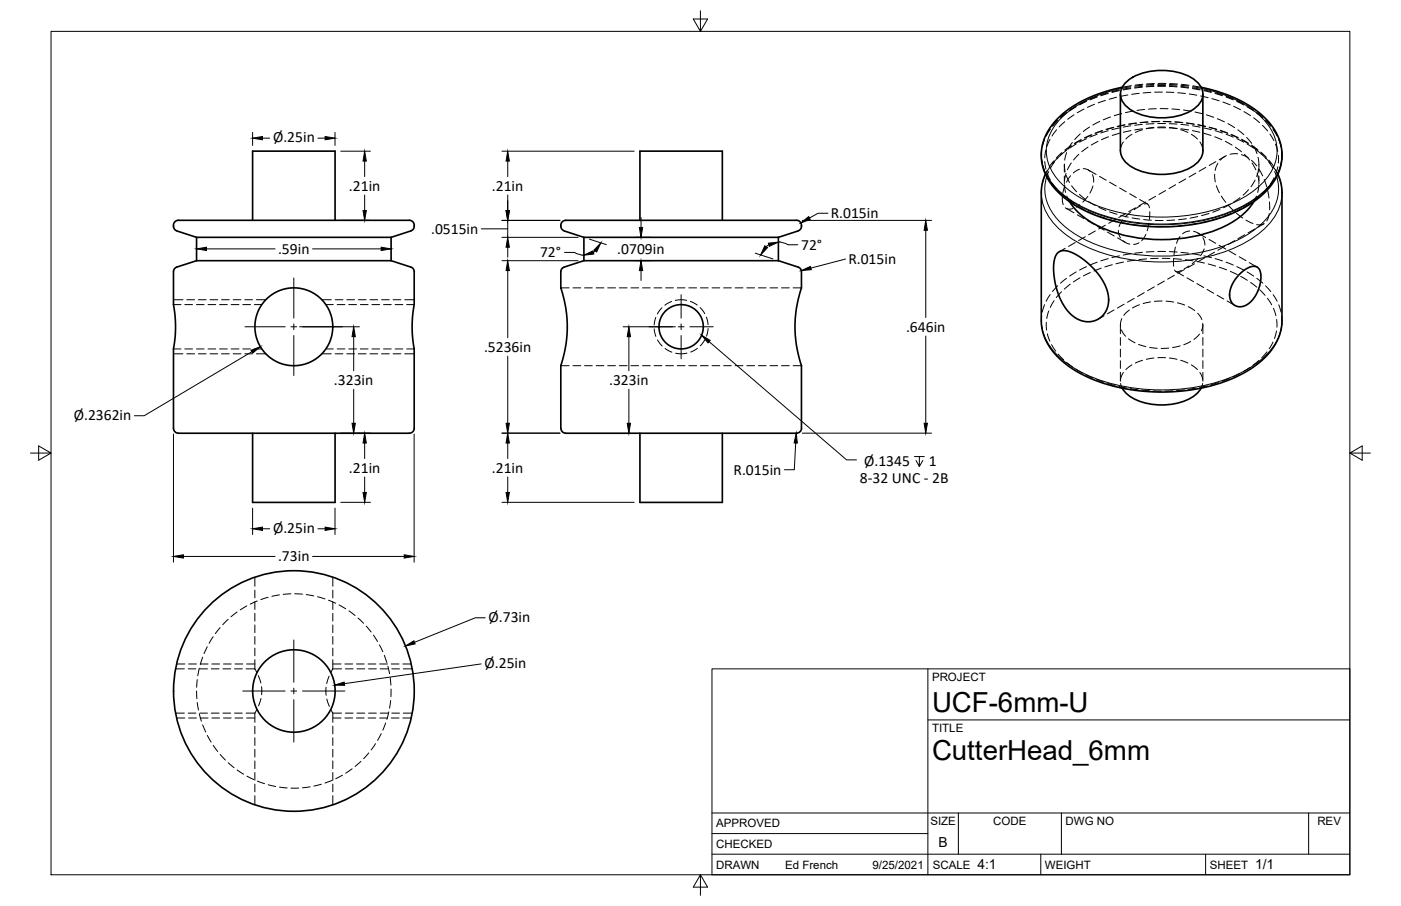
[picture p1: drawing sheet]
<svg xmlns="http://www.w3.org/2000/svg" width="432mm" height="279mm" viewBox="0 0 432 279" stroke-linecap="round" stroke-linejoin="round" font-family="sans-serif">
<!-- layer: Visible -->
<g fill="none" stroke="#000" stroke-width=".51">
<path d="M345.3 29v17.5a7.3 7.3 0 0 0 5.5 6 19.4 19.4 0 0 0 17.7-1.9 5.7 5.7 0 0 0 2.3-4.1M345.9 26.9l-5.8 1.5-5.8 2.4-4.8 2.7-3.6 3.2-2.9 3.7-1.5 3.6-.6 3.3 .1 2.4 .4 1.9 1.4 3.3 2.5 3.5 4.1 3.6 4 2.5 5.5 2.3 5.6 1.7 6.8 1.1 6.7 .4 6.7-.4 6.9-1.1 5.6-1.7 5.4-2.3 4.1-2.5 4-3.6 2.6-3.5 1.3-3.3 .4-1.9 .1-2.4-.5-3.3-1.6-3.6-2.8-3.7-3.7-3.2-4.7-2.7-5.9-2.4-5.7-1.5M347.1 25.3a18.4 18.4 0 0 1 16.4-2.9 9.6 9.6 0 0 1 7.1 5.3 5.7 5.7 0 0 1-3.6 6.5 19.6 19.6 0 0 1-19-.7 5 5 0 0 1-.9-8.2zM370.7 29v17.5M322.2 53.7l-.9 2.6-.4 2.8v40.1l.4 2.8 1.2 3.3 2 3.1 2.7 2.8 3.3 2.5 5 2.7 4.9 1.9 4.9 1.3 5.6 .9 6.2 .4 5.8-.2 6.1-.8 5.4-1.2 5.1-1.8 4.4-2.2 3.6-2.4 3.4-3.2 2.2-3 1.5-3.5 .5-3.4v-40.1l-.3-2.8-1-2.6M53.5 69.5l.2 1 .5 .5 6.4 2.2M53.5 69.5a1.71 1.71 0 0 1 2.2-1.6h69.4a2.42 2.42 0 0 1 2.5 1.1l.1 .5M60.6 73.2h59.9M60.6 73.2v7.2M77.9 67.9v-21.3h25.4v21.3M120.5 73.2v7.2M127.7 69.5l-.2 1-.5 .5-6.5 2.2"/>
<path d="M172.8 69.5l.2 1 .6 .5 6.4 2.2M172.8 69.5a2.12 2.12 0 0 1 2.6-1.6h69a2.38 2.38 0 0 1 2.5 1.1l.1 .5M180 73.2h59.9M180 73.2v7.2M197.2 67.9v-21.3h25.4v21.3M239.9 73.2v7.2M247 69.5l-.2 1-.5 .5-6.4 2.2M326.1 77.9l1.5-.6 2.2 .4 2.8 1.4 3.3 2.6 2.4 2.6 2.1 3.1 .9 2.4 .4 2.7a6.5 6.5 0 0 1-4 6.3 6.5 6.5 0 0 1-7.3-1.6l-1.7-1.7-1.4-2.2-1.2-2.9-.8-2.6-.5-2.8-.1-3.2 .5-2.5zM329.6 62.2a25.9 25.9 0 0 0 16.3 10.2 46.8 46.8 0 0 0 34.2-4.1l1.3-.9a18 18 0 0 0 5-5.2M60.6 80.4l-6.1 1.9-.6 .5-.4 .6v10.6l.5 3.9 .1 3.7-.6 6v24.5a2.13 2.13 0 0 0 2.5 1.5h69.1a2.14 2.14 0 0 0 2.6-1.5v-24.5l-.7-6 .1-3.7 .6-3.9-.1-10.6-.3-.6-.7-.5-6.1-1.9M60.6 80.4h59.9M180 80.4l-6.1 2-.6 .4-.4 .6-.1 5.4 1 3.5 .7 3.3 .3 6-.5 5.4-1.5 5.8v19.3"/>
<path d="M180 80.4h59.9M239.9 80.4l6.1 1.9 .6 .5 .4 .6v5.4l-1 3.5-.6 3.3-.4 6 .6 5.4 1.4 5.8v19.3a2.14 2.14 0 0 1-2.6 1.5h-69a2.09 2.09 0 0 1-2.5-1.5M382 84.6l2.5-1.9 1.1-.5 1.1-.1 .8 .3 .6 .6 .5 2.1-.5 3.6-1.5 3-2 2.1-1.2 .6-1.2 .2-1-.1-1.2-.8-.7-.9-.3-1.6 .1-1.7 .6-1.6 1.1-1.9zM345.9 119.7a12.3 12.3 0 0 0 9.4 5 17.3 17.3 0 0 0 13.8-3.6l1.1-1.4M77.9 133.6v21.3h25.4v-21.3M197.2 133.6v21.3h25.4v-21.3"/>
<circle cx="90.6" cy="100.8" r="12"/>
<circle cx="209.9" cy="100.8" r="6.8"/>
<circle cx="90.6" cy="213.1" r="12.7"/>
<circle cx="90.6" cy="213.1" r="37.1"/>
</g>
<!-- layer: Hidden -->
<g fill="none" stroke="#000" stroke-width=".31">
<path d="M335.8 39.2l-1.9 1.4M338.9 37.4l-2.1 1.1M342.3 36.1l-2.3 .9M343.2 39.3l-2.3 .6M345.7 35l-2.3 .7M346.6 38.5l-2.3 .5M348.7 26.4l-2.8 .5M349.2 34.3l-2.3 .4M350.2 37.9l-2.4 .4M352.1 39.7l-2.4 .4M352.2 26l-2.3 .2M352.8 33.8l-2.4 .3"/>
<path d="M353.7 37.6l-2.4 .2M355.6 39.5l-2.3 .1M355.6 39.3l-2.3 .4M355.8 25.8l-2.4 .1M356.4 33.5l-2.4 .2M356.8 39.2h2.4M356.8 39.4h2.4M357 25.7h2.4M357.3 37.4l-2.4 .1M357.6 33.5h2.4M358.5 37.4l2.4 .1M360.4 39.5l2.4 .1"/>
<path d="M360.4 39.3l2.4 .4M360.6 25.8l2.3 .1M361.2 33.6l2.4 .2M362.1 37.6l2.3 .2M364 39.7l2.3 .4M364.1 26l2.4 .3M364.8 33.9l2.3 .4M365.6 37.9l2.4 .3M367.7 26.5l2.5 .4M368.3 34.5l2.3 .6M369.1 38.4l2.4 .5M371.8 35.4l2.3 .8"/>
<path d="M372.6 39.2l2.3 .6M375.2 36.6l2.2 1M378.5 38.1l2 1.2M322.7 52.6l-.5 1.1M324.8 49.6l-1.4 1.9M327.3 47.1l-1.7 1.6M328 50.8v2.3M328 54.3v2.3M328.1 57l.3 2.3M328.1 50.6l.2 2.4M328.2 57.3l-.6 2.3M328.6 53.5l-.5 2.3"/>
<path d="M328.6 54.1l1 2.2M328.7 47.1l-.6 2.3M330 54.2l-1.3 2M330.1 44.9l-1.9 1.4M330.2 50.3l-1.2 2M330.3 57.3l1.5 1.8M330.5 43.9l-1.3 2.1M332.5 47.6l-1.6 1.7M332.7 60l1.8 1.5M332.7 52.2l-1.9 1.1M332.9 41.3l-1.7 1.7M333.2 43.1l-2.1 1.1"/>
<path d="M333.9 52l1.4 .3 .7 .6M335.3 45.4l-1.9 1.4M335.4 52.4l2.4 1.4M336.4 41.5l-2.2 1M336.7 53.8l.4 1.4v1M336.8 57.3l-.9 2.2M338.4 43.6l-2.1 1.1M338.9 54.4l2 1.2M339.7 40.3l-2.2 .8M341.7 42.2l-2.2 .9M342 56.2l2 1.2M345.1 58l2 1.2"/>
<path d="M345.1 41.1l-2.3 .7M346.2 43.8l-.7 1.5-.2 1.2M348.2 59.8l2 1.1M348.6 40.3l-2.4 .5M348.9 41.4l-1.9 1.5M352.1 40l-2.2 .9M359.3 58.8l-2.1 1.1M362.4 57l-2.1 1.2M363.9 40l2.2 .9M365.4 55.2l-2 1.2M367.2 41.4l1.9 1.5M367.5 40.3l2.3 .5"/>
<path d="M368.6 53.4l-2.1 1.2M369.8 43.8l.8 1.5 .1 1.2M371 41.1l2.3 .7M371.6 51.6l-2 1.2M374.4 53.7l.2 2.4M374.4 42.2l2.2 .9M374.7 49.8l-2 1.2M374.9 57.3l.9 2.1M375.4 50.4l-.9 2.2M376.1 40.2l2.2 .8M377.6 48.2l-1.8 1M377.7 43.6l2 1.1"/>
<path d="M378 48l-1.9 1.4M379.4 41.4l2.2 1M380.7 45.4l2 1.4M381.5 47.4l-2.4 .2M381.5 40l1.9 1.5M382.6 47.7l2.2 1M382.7 42.9l2 1.2M383.5 47.6l1.7 1.7M384.2 42.4l1.6 1.8M384.8 58.5l-1.7 1.7M385.7 49.4l1.6 1.8M385.7 44.7l2 1.4"/>
<path d="M385.9 50.3l1.2 2.1M386.4 45.2l1 2.2M386.8 55.5l-1.2 2.1M387.5 53.5l.5 2.3M387.8 48.5l.2 2.4M387.9 52.1l-.6 2.3M388 57l-.4 2.3M388 50.8v2.3M388 54.3v2.3M388 52.2l1.2 2.1M388.6 46.9l1.7 1.6M389.6 55.3l.8 2.3"/>
<path d="M390.7 58.7l.4 2.4M391.1 49.4l1.4 1.9M393.2 52.3l.6 1.4M327.4 60.7l.3 2.4M328.3 76.6l-1.8 1M328.4 64.1l.9 .4 1.3-.2M328.6 64.3l2.4 1.3M328.8 60.5l.8 1.7M331.4 74.8l-2.1 1.2M332 66.3l2.1 1.1M332.8 63.1l-1.1 .7M334.5 73l-2.1 1.2"/>
<path d="M335.2 68l2 1.2M335.3 60.5l-1.6 1.8M335.5 62.2l2.1 1.2M337.6 71.2l-2.1 1.2M338.2 69.8l2.1 1.2M338.7 63.9l2.1 1M340.7 69.4l-2.1 1.2M341.3 71.6l2.1 1.2M342 65.3l2.3 .8M343.8 67.7l-2.1 1.2M344.4 73.4l2.4 1.4M344.7 71.1l.1 1.2 .5 1"/>
<path d="M345.4 66.4l2.3 .6M346 67.8l-1.1 2.1M346.1 74.2l1 .7 1.1 .4M346.9 65.9l-2.1 1.2M348.6 65.3l-1.8 1.6M348.9 67.2l2.4 .4M350 64.1l-2.1 1.2M351 74.9l-1.6 .5M351.3 61.5l2.4 1.4M351.6 63.4l-2.1 1.2M352.5 67.7l2.4 .2M352.7 62.9h1l.6 1.2"/>
<path d="M353.1 62.3l-2.1 1.2M353.2 72.3l-1.3 2M354.1 68.8l-.5 2.4M354.4 65.3l-.1 2.3M356.1 68h2.4M356.2 60.5l-2.1 1.2M361.7 79.7v2.4M362.1 67.9l-2.4 .1M362.3 76.2l-.5 2.3M363.7 72.9l-1.1 2.2M365.6 67.5l-2.4 .3M366.7 71.2l-1.2 .3-1 .6"/>
<path d="M367.9 71.4l1.1 .3 1 .7M369.2 66.8l-2.4 .5M369.2 71.9l2.4 1.4M369.2 79.7l-1.8 1.6M370.7 73.3l.5 1 .1 1.3M371.1 76.8l-1.1 2M371.2 79.5l-2 1.2M372.6 65.8l-2.3 .7M372.6 73.9l2.1 1.1M374.3 77.8l-2 1.2M375.7 75.6l2.1 1.2M376 64.6l-2.2 .8"/>
<path d="M376.4 60.5l1.4 1.9M377.4 76l-2 1.2M378.6 63.3l1.6 1.7M378.8 77.4l2.1 1.2M379.2 63l-2.1 1.1M380.5 74.2l-2 1.2M381.1 65.8l1.9 1.4M381.9 79.2l2.1 1.2M382.2 61l-2 1.3M383.6 72.4l-2 1.2M384 67.9l2.2 1M386.7 70.6l-2 1.2"/>
<path d="M387.3 60.5l-.9 1.7M389.6 69l-1.8 1M389.6 69l-1.2 .3h-1.1M391.2 65.9l-.8 2.2M391.3 62.3v2.4M53.5 93.9h2.3M57 93.9h2.3M60.5 93.9h2.4M64.1 93.9h2.4M67.7 93.9h2.4M71.2 93.9h2.4M74.8 93.9h2.4"/>
<path d="M78.4 93.9h2.3M100.4 93.9h2.3M103.9 93.9h2.4M107.5 93.9h2.4M111.1 93.9h2.4M114.6 93.9h2.4M118.2 93.9h2.4M121.8 93.9h2.4M125.3 93.9h2.4M172.8 88.8h2.6M176.6 88.8h2.4M180.2 88.8h2.3"/>
<path d="M183.7 88.8h2.4M187.3 88.8h2.4M190.9 88.8h2.4M194.5 88.8h2.3M198 88.8h2.4M201.6 88.8h2.4M202.1 97.9l-.5 2.3M204 94.9l-1.4 1.9M205.2 88.8h2.4M207 93l-2.1 1.1M208.7 88.8h2.4M211.6 92.6l-1.9-.2-1.6 .2"/>
<path d="M212.3 88.8h2.4M212.8 92.9l2.1 1.2M215.8 94.8l1.4 1.9M215.9 88.8h2.4M217.7 97.8l.5 2.3M219.5 88.8h2.3M223 88.8h2.4M226.6 88.8h2.4M230.2 88.8h2.4M233.7 88.8h2.4M237.3 88.8h2.4M240.9 88.8h2.4"/>
<path d="M244.5 88.8h2.5M340.3 97.4l-1.8 1M343.4 95.6l-2.1 1.2M345.8 98.3l-.4 .9v1.4M346.5 93.8l-2.1 1.2M348.1 95.6l-1.7 1.7M349.6 92l-2.1 1.2M351.2 94l-2.2 1M352.7 90.3l-2.1 1.1M354.6 93.1l-2.3 .5M355.7 88.5l-2 1.2M358.2 92.8l-2.4 .1"/>
<path d="M358.9 86.7l-2.1 1.2M359.4 92.9l2.3 .3M361.9 84.9l-2 1.2M362 83.3l.6 .5 1.5-.4M362.4 83.7l2.4 1.4M362.9 93.4l2.2 .7M365 83.1l-2 1.2M365.8 85.7l2.1 1.2M366.2 94.6l2 1.2M366.5 82l-1.5 .9M368.2 81.3l-2.1 1.2M368.9 87.5l2.1 1.2"/>
<path d="M369.1 96.6l1.3 2M370.7 99.7v1.1l-.4 1.2M372 89.3l2.1 1.1M375.1 91l2.1 1.2M378.2 92.8l2.4 1.4M385 81l2.4 1.4M53.5 107.6h2.3M57 107.6h2.3M60.5 107.6h2.4M64.1 107.6h2.4M67.7 107.6h2.4M71.2 107.6h2.4"/>
<path d="M74.8 107.6h2.4M78.4 107.6h2.3M100.4 107.6h2.3M103.9 107.6h2.4M107.5 107.6h2.4M111.1 107.6h2.4M114.6 107.6h2.4M118.2 107.6h2.4M121.8 107.6h2.4M125.3 107.6h2.4M172.8 112.8h2.6M176.6 112.8h2.4"/>
<path d="M180.2 112.8h2.3M183.7 112.8h2.4M187.3 112.8h2.4M190.9 112.8h2.4M194.5 112.8h2.3M198 112.8h2.4M201.6 112.8h2.4M201.6 101.4l.5 2.3M202.6 104.8l1.5 1.9M205 107.5l2.1 1.1M205.2 112.8h2.4M208.7 112.8h2.4"/>
<path d="M211.7 108.9l-1.6 .2-1.9-.2M212.3 112.8h2.4M214.9 107.4l-2 1.2M215.9 112.8h2.4M217.3 104.7l-1.5 1.9M218.2 101.3l-.5 2.4M219.5 112.8h2.3M223 112.8h2.4M226.6 112.8h2.4M230.2 112.8h2.4M233.7 112.8h2.4M237.3 112.8h2.4"/>
<path d="M240.9 112.8h2.4M244.5 112.8h2.5M345.3 100.1v2.8M345.3 104.1v2.4M345.3 107.7v2.4M345.3 111.3v2.3M345.3 114.8v2.8M345.4 118.3l.5 1.4M345.6 101.7l1.3 2M346.2 114.9l-.8 2.2M347.8 104.5l2 1.2M348.9 112.5l-1.9 1.5"/>
<path d="M350.9 106.2l2.3 .7M352.1 111.1l-2.2 .9M354.3 107.1l2.4 .3M355.6 110.4l-2.3 .4M356.8 110.3h2.4M360.2 107.3l-2.3 .1M360.4 110.4l2.4 .4M363.7 106.7l-2.3 .5M363.9 111.1l2.2 .9M367 105.3l-2.2 1M367.2 112.5l1.9 1.5M369.7 103l-1.7 1.7"/>
<path d="M369.8 114.9l.9 2.2M370.7 118.3l-.5 1.4M370.7 100.1v2.8M370.7 104.1v2.4M370.7 107.7v2.4M370.7 111.3v2.3M370.7 114.8v2.8M78.5 178v2.8M102.6 178v2.8M63.9 199.4l-1 2.2M65.7 196.4l-1.2 2M67.8 193.5l-1.4 1.9"/>
<path d="M70.3 191l-1.7 1.7M73.1 188.7l-1.9 1.5M76.1 186.9l-2.1 1.2M78.5 182v2.4M78.5 185.6v2.4M78.5 189.1v2.4M78.5 192.7v2.4M78.5 196.3v2.4M78.5 199.9v2.3M79.3 185.3l-2.2 1M82.6 184.2l-2.2 .7M86.1 183.5l-2.3 .4"/>
<path d="M89.7 183.1l-2.4 .2M90.8 183.1l2.4 .1M94.4 183.4l2.3 .4M97.9 184l2.2 .7M101.3 185.1l2.1 .9M102.6 182v2.4M102.6 185.6v2.4M102.6 189.1v2.4M102.6 192.7v2.4M102.6 196.3v2.4M102.6 199.9v2.3M104.5 186.6l2.1 1.1"/>
<path d="M107.5 188.4l1.9 1.4M110.3 190.6l1.8 1.6M112.9 193.1l1.5 1.8M115.1 195.9l1.3 1.9M116.9 198.9l1.1 2.1M54.1 206.3h2.7M54.1 219.9h2.7M58 206.3h2.4M58 219.9h2.4M60.6 213.1l.1 2.4M60.8 216.6l.4 2.4M60.8 209.6l-.2 2.3"/>
<path d="M61.4 206.1l-.4 2.3M61.6 206.3h2.3M61.6 219.9h2.3M62.5 202.7l-.8 2.2M65.1 206.3h2.4M65.1 219.9h2.4M68.7 206.3h2.4M68.7 219.9h2.4M72.3 206.3h2.4M72.3 219.9h2.4M75.9 206.3h2.6M75.9 219.9h2.6"/>
<path d="M78.5 206.3l.6 1M78.5 203.4v2.9M78.5 219.9v2.9M79.2 218.8l-.7 1.1M79.6 208.3l.8 2.3M80.4 215.4l-.7 2.3M80.6 211.8v2.4M100.5 211.9v2.5M100.7 215.6l.8 2.2M101.4 208.5l-.7 2.3M102 218.9l.6 1M102.6 206.3l-.7 1.1"/>
<path d="M102.6 206.3h2.7M102.6 219.9h2.7M102.6 203.4v2.9M102.6 219.9v2.9M106.4 206.3h2.4M106.4 219.9h2.4M110 206.3h2.4M110 219.9h2.4M113.6 206.3h2.4M113.6 219.9h2.4M117.2 206.3h2.3M117.2 219.9h2.3"/>
<path d="M118.4 202.1l.8 2.2M119.5 205.5l.6 2.3M119.8 219.5l-.6 2.3M120.2 209l.3 2.3M120.4 216l-.3 2.4M120.5 212.5v2.4M120.8 206.3h2.3M120.8 219.9h2.3M124.3 206.3h2.7M124.3 219.9h2.7M61.4 220.1l.7 2.3M62.5 223.5l.9 2.2"/>
<path d="M63.9 226.8l1.2 2.1M65.7 229.8l1.4 2M67.9 232.7l1.6 1.7M70.3 235.2l1.8 1.5M73.1 237.4l2 1.4M76.1 239.4l2.1 1M78.5 223.9v2.4M78.5 227.5v2.4M78.5 231.1v2.4M78.5 234.7v2.3M78.5 238.2v2.4M102.6 223.9v2.4"/>
<path d="M102.6 227.5v2.4M102.6 231.1v2.4M102.6 234.7v2.3M102.6 238.2v2.4M105.6 239.1l-2.1 1.1M108.5 237.1l-1.9 1.3M111.2 234.8l-1.7 1.6M113.6 232.2l-1.5 1.8M115.7 229.3l-1.3 2M117.5 226.3l-1.1 2M118.9 223l-.9 2.2M78.5 241.8v2.4"/>
<path d="M78.5 245.4v2.8M79.3 240.9l2.2 .8M82.7 242l2.3 .5M86.1 242.7l2.4 .3M92.1 243l-2.4 .1M95.6 242.7l-2.4 .3M99 241.9l-2.3 .5M102.4 240.6l-2.2 .9M102.6 241.8v2.4M102.6 245.4v2.8"/>
</g>
<!-- layer: Hidden Narrow -->
<g fill="none" stroke="#000" stroke-width=".31">
<path d="M323.7 39.9l-1.3 2.1M323.7 39.7l-1.3 2M326 37.2l-1.6 1.8M326 37l-1.6 1.7M328.2 37.5l-1.8 1.7M328.7 34.9l-1.8 1.5M328.7 34.6l-1.9 1.6M331 35.4l-1.9 1.4M331.7 32.9l-2 1.3M331.7 32.7l-2 1.3M334.1 33.6l-2.1 1.2M334.9 31.3l-2.2 1"/>
<path d="M334.9 31.1l-2.2 1M337.3 32.2l-2.1 .9M338.2 29.9l-2.3 .9M338.2 29.7l-2.3 .9M340.7 31l-2.2 .7M341.5 28.6l-2.2 .7M341.6 28.8l-2.3 .7M343.3 39.3l-2.3 .7M344.1 30l-2.3 .6M345 39.5l-2.3 .5M345 28l-2.3 .5M345 27.7l-2.3 .6"/>
<path d="M346.8 38.5l-2.4 .5M347.6 29.3l-2.3 .4M348.5 38.8l-2.3 .4M348.5 27.3l-2.3 .4M348.5 27.1l-2.3 .4M348.5 26.7l-2.8 .6M350.3 38l-2.3 .3M351.1 28.8l-2.3 .3M352.1 38.4l-2.4 .2M352.1 26.6l-2.4 .3M352.1 26.9l-2.4 .3M352.1 26.3l-2.4 .3"/>
<path d="M353.9 37.7l-2.4 .1M354.7 28.5l-2.4 .2M355.6 38.1l-2.3 .2M355.6 26.6l-2.3 .2M355.6 26.4l-2.3 .1M355.6 26l-2.3 .2M356.8 38.1h2.4M356.8 26.6h2.4M356.8 26.4h2.4M356.8 26h2.4M357.4 37.5l-2.4 .1M358.2 28.4h-2.3"/>
<path d="M358.6 37.5l2.4 .1M359.4 28.4l2.4 .1M360.4 38.1l2.4 .2M360.4 26.6l2.4 .2M360.4 26.4l2.4 .1M360.4 26l2.4 .2M362.2 37.7l2.4 .1M363 28.6l2.4 .2M364 38.4l2.3 .2M364 26.6l2.3 .3M364 26.3l2.3 .3M364 26.9l2.3 .3"/>
<path d="M365.7 38l2.4 .3M366.5 29l2.4 .4M367.5 38.8l2.4 .4M367.5 27.3l2.4 .4M367.5 27.1l2.4 .4M367.5 26.8l2.9 .5M369.3 38.5l2.3 .5M370 29.6l2.4 .5M371 39.5l2.3 .5M371 28l2.4 .5M371 27.7l2.3 .6M372.8 39.3l2.3 .7"/>
<path d="M373.5 30.4l2.3 .7M374.5 28.6l2.3 .7M374.5 28.8l2.3 .7M376.9 31.5l2.2 .8M377.9 29.9l2.2 .9M377.9 29.7l2.2 .9M380.2 32.8l2.2 1M381.2 31.3l2.1 1.1M381.2 31.1l2.1 1M383.4 34.4l2 1.3M384.4 32.9l2 1.3M384.4 32.7l2 1.3"/>
<path d="M386.4 36.3l1.8 1.5M387.3 34.9l1.9 1.5M387.3 34.6l1.9 1.6M389.1 38.7l1.6 1.7M390.1 37.2l1.6 1.8M390.1 37l1.6 1.7M392.4 39.9l1.2 2.1M392.4 39.7l1.2 2M321 58l-.1 1.4M321 46.5l-.1 1.5M321 46.2l-.1 1.5M321.9 54.5l-.7 2.3"/>
<path d="M321.9 42.8l-.7 2.3M321.9 43l-.7 2.3M322 49.8l.4 2.4M322.3 46.3l-.3 2.3M322.7 53.3l1 2.2M323.2 52.9l-.6 1.6M323.6 43l-.9 2.1M323.7 51.4l-1.3 2M324.3 56.5l1.4 1.9M325.1 49.9l-1.4 2M325.6 40l-1.4 2M326 48.7l-1.6 1.8"/>
<path d="M326.5 59.2l1.8 1.7M327.5 47.2l-1.7 1.8M328.7 46.4l-1.9 1.5M330.3 45l-1.9 1.5M331.7 44.4l-2 1.3M333.3 43.2l-2 1.2M334.9 42.8l-2.2 1M336.5 41.6l-2.1 1M338.2 41.4l-2.3 .9M339.9 40.3l-2.3 .8M341.5 40.3l-2.2 .7M374.5 40.3l2.3 .7"/>
<path d="M376.2 40.3l2.2 .8M377.9 41.4l2.2 .9M379.5 41.6l2.2 1M381.2 42.8l2.1 1M382.7 43.2l2.1 1.2M384.4 44.4l2 1.3M385.8 45l1.9 1.5M387.3 46.4l1.9 1.5M388.6 47.3l1.6 1.7M390.1 48.7l1.6 1.7M390.8 57.8l-1.6 1.8M391 49.9l1.3 2"/>
<path d="M391.4 41.3l1.2 2.1M392.4 51.4l1.2 2M392.7 54.8l-1.2 2M392.9 52.9l.6 1.6M393.1 44.5l.7 2.2M393.8 51.4l-.6 2.3M394 47.9v2.4M394.1 54.5l.7 2.3M394.1 42.8l.7 2.3M394.1 43l.7 2.3M395 58l.1 1.4M395 46.5l.1 1.5"/>
<path d="M395 46.2l.1 1.5M329.2 61.6l2 1.4M332.1 63.6l2.1 1.1M335.3 65.3l2.2 .9M338.6 66.6l2.2 .8M341.6 79.8l-2.3 .7M342 67.7l2.3 .6M345 78.9l-2.3 .5M345.4 68.6l2.4 .4M348.5 78.3l-2.3 .4M348.9 69.2l2.4 .3M352.1 77.8l-2.4 .3"/>
<path d="M352.5 69.6l2.3 .2M353.4 79.8l-2.4 .3M355.6 77.6l-2.3 .1M356 69.9h2.4M356.8 77.6h2.4M357 79.7l-2.4 .1M358.2 79.7h2.4M360.4 77.6l2.4 .1M361.8 79.8l2.3 .2M362 69.8l-2.4 .1M364 77.8l2.3 .3M365.5 69.4l-2.4 .3"/>
<path d="M367.5 78.3l2.4 .4M369 68.9l-2.3 .4M371 78.9l2.4 .6M372.5 68.1l-2.3 .6M374.5 79.8l2.3 .7M375.9 67.1l-2.2 .7M379.3 65.9l-2.3 .9M382.5 64.4l-2.2 1M385.5 62.5l-2 1.3M388.3 60.4l-1.8 1.5M53.5 92.4h2.9M57.6 92.4h2.4"/>
<path d="M61.2 92.4h2.3M64.7 92.4h2.4M68.3 92.4h2.4M71.9 92.4h2.4M75.4 92.4h2.4M79 92.4h2.9M99.2 92.4h2.9M103.3 92.4h2.4M106.9 92.4h2.4M110.4 92.4h2.4M114 92.4h2.4M117.6 92.4h2.4"/>
<path d="M121.2 92.4h2.3M124.7 92.4h3M321 97.4l-.1 1.5M321.9 94l-.7 2.2M322.5 99.4l.1 2.4M323.2 95.9l-.6 2.3M323.7 90.8l-1.3 2.1M324.9 92.7l-1.2 2.1M326 88.1l-1.6 1.8M327.2 90l-1.6 1.8M328.7 85.8l-1.8 1.5M329.9 87.6l-1.9 1.6"/>
<path d="M331.7 83.9l-2 1.2M332.9 85.7l-2.1 1.2M334.9 82.2l-2.2 1.1M336.1 84l-2.2 1.1M338.2 80.9l-2.3 .8M339.4 82.7l-2.2 .9M342.8 81.6l-2.3 .7M346.3 80.8l-2.3 .5M349.8 80.2l-2.3 .4M365.3 80.1l2.4 .3M368.9 80.6l2.3 .5M372.4 81.4l2.3 .7"/>
<path d="M375.8 82.4l2.3 .8M377.9 80.9l2.2 .8M379.2 83.7l2.1 1M381.2 82.2l2.1 1.1M382.4 85.2l2.1 1.2M384.4 83.9l2 1.2M385.4 87.1l1.9 1.5M387.3 85.8l1.9 1.5M388.2 89.4l1.7 1.7M390.1 88.1l1.6 1.8M390.7 92l1.2 2M392.4 90.9l1.2 2"/>
<path d="M392.5 95.1l.8 2.2M393.5 98.5l.1 2.4M394.1 94l.7 2.2M395 97.4l.1 1.5M53.5 109.1h2.9M57.6 109.1h2.4M61.2 109.1h2.3M64.7 109.1h2.4M68.3 109.1h2.4M71.9 109.1h2.4M75.4 109.1h2.4M79 109.1h2.9"/>
<path d="M99.2 109.1h2.9M103.3 109.1h2.4M106.9 109.1h2.4M110.4 109.1h2.4M114 109.1h2.4M117.6 109.1h2.4M121.2 109.1h2.3M124.7 109.1h3M322.8 103l.8 2.2M324.1 106.3l1.3 2M326.1 109.2l1.7 1.7M328.7 111.7l1.9 1.5"/>
<path d="M331.6 113.8l2.1 1.3M334.7 115.6l2.2 1M338 117.1l2.2 .8M341.4 118.2l2.3 .7M344.8 119.2l2.4 .4M348.4 119.8l2.3 .4M368.6 119.7l-2.4 .4M372.1 119l-2.3 .5M375.5 118l-2.2 .7M378.9 116.7l-2.2 .9M382.1 115.2l-2.1 1M385.2 113.3l-2 1.3"/>
<path d="M388 111.1l-1.8 1.5M390.5 108.5l-1.6 1.8M392.3 105.5l-1.1 2.1M393.4 102.1l-.6 2.3M351.9 120.3l2.4 .2M355.5 120.6h2.4M361.5 120.5l-2.4 .1M365 120.2l-2.4 .2M54.4 204.8h2.6M58.1 204.8h2.4M61.7 204.8h2.4M65.3 204.8h2.4"/>
<path d="M68.9 204.8h2.3M72.4 204.8h2.4M76 204.8h2.5M102.6 204.8h2.5M106.3 204.8h2.4M109.9 204.8h2.3M113.5 204.8h2.3M117 204.8h2.4M120.6 204.8h2.4M124.2 204.8h2.5M54.4 221.4h2.6M58.1 221.4h2.4"/>
<path d="M61.7 221.4h2.4M65.3 221.4h2.4M68.9 221.4h2.3M72.4 221.4h2.4M76 221.4h2.5M102.6 221.4h2.5M106.3 221.4h2.4M109.9 221.4h2.3M113.5 221.4h2.3M117 221.4h2.4M120.6 221.4h2.4M124.2 221.4h2.5"/>
</g>
<!-- layer: Visible Narrow -->
<path d="M345.7 27.3a35.8 35.8 0 0 0-19.7 10.2 13 13 0 0 0 .2 18.1 37.3 37.3 0 0 0 21.9 10.5 55.9 55.9 0 0 0 34.6-4.9 19.5 19.5 0 0 0 10.7-12.6 14.4 14.4 0 0 0-5.8-13.5 38.3 38.3 0 0 0-17.2-7.8M321 59.4a16.3 16.3 0 0 0 7.4 12.9 49.5 49.5 0 0 0 29.6 8.5 51.8 51.8 0 0 0 28-7.4 18.7 18.7 0 0 0 9-12.4l.1-1.6M321 47.7a16.3 16.3 0 0 0 7.4 12.9 49.5 49.5 0 0 0 29.6 8.5 51.8 51.8 0 0 0 28-7.4 18.7 18.7 0 0 0 9-12.4l.1-1.6M321 48a16.3 16.3 0 0 0 7.4 12.8 49.5 49.5 0 0 0 29.6 8.5 51.8 51.8 0 0 0 28-7.3 18.7 18.7 0 0 0 9-12.5l.1-1.5M322.6 54.5a13.5 13.5 0 0 0 3.9 13.8 40 40 0 0 0 23.3 10.1 55.8 55.8 0 0 0 33.9-5.6 19.2 19.2 0 0 0 10.2-12.6 12.1 12.1 0 0 0-.4-5.7M321 98.9a16.3 16.3 0 0 0 7.4 12.8 49.5 49.5 0 0 0 29.6 8.5 51.8 51.8 0 0 0 28-7.3 18.7 18.7 0 0 0 9-12.4l.1-1.6" fill="none" stroke="#000" stroke-width=".31"/>
<!-- layer: Border -->
<path d="M15.7 9.7h400.3v260.1h-400.3zM215.9 3.3v6.4l-2.2-3.8h4.4l-2.2 3.8M9.4 139.7h6.3l-3.8-2.2v4.4l3.8-2.2M416 139.7l3.8 2.2v-4.4l-3.8 2.2h6.4M215.9 269.8l2.2 3.8h-4.4l2.2-3.8v6.3" fill="none" stroke="#000" stroke-width=".31"/>
<!-- layer: Titleblock -->
<path d="M219.4 206.3h196.6v63.5h-196.6zM286 206.3v63.5M286 222h130M219.4 257.1h66.6M219.4 250.7h196.6M295.4 250.7v12.7M327.1 250.7v12.7M403.3 250.7v12.7M219.4 263.4h196.6M320.8 263.4v6.4M371.6 263.4v6.4" fill="none" stroke="#000" stroke-width=".31"/>
<!-- layer: Center Lines -->
<g fill="none" stroke="#000" stroke-width=".31">
<path d="M90.6 85.7v12.4M90.6 99.9v1.8M209.9 90.9v7.2M209.9 99.9v1.8M75.5 100.8h12.4M89.7 100.8h1.7M90.6 103.5v12.3M93.2 100.8h12.4M200 100.8h7.2M209 100.8h1.8M209.9 103.5v7.2M212.6 100.8h7.2"/>
<path d="M90.6 197.4v13M74.8 213.1h13.1M89.7 213.1h1.7M90.6 212.2v1.8M90.6 215.8v13.1M93.2 213.1h13.1"/>
</g>
<!-- layer: Dimensions -->
<g fill="none" stroke="#000" stroke-width=".31">
<path d="M77.9 40.8v4.1M80.9 42.6h2.2M98 42.6h2.2M103.3 40.8v4.1M105 46.6h9.2M112.4 49.7v4.8M154.7 46.6h40.8M156.5 49.7v4.8M63.6 76.8h21.2M96.3 76.8h21.2M105 68h9.2M112.4 60.1v4.8"/>
<path d="M148.4 70.6h8.1M154.7 68h17.9M154.7 73.2h23.5M156.5 60.1v4.8M156.5 68v5.2M156.5 76.2v3.1M174 77.9l3-.1 1.4 .7 1.6 .2M181.7 73.7l5.2 1.7M183.5 77.4l-.6 .4M195.8 73.2h4.7M197.6 67.1v3M232.8 78.1l5.4 1.7"/>
<path d="M237 75.5l-.9 .6M239.9 74.7l1.5 .2 1.4 .6M242.8 75.5h3.1M247.3 68h39.8M255.2 65.8h-3.1l-2.6 1.4M260.6 79.9l-10.7 2.8M285.3 71v26.9M154.7 80.4h23.5M156.5 83.4v20.7M195.8 80.4h4.7M197.6 83.4v3.1M77.6 108.5l-33.2 19.7h-3"/>
<path d="M92.3 100.8h18.5M109 103.8v10.5M156.5 109.8v20.7M192 100.8h16.2M193.8 103.8v10.5M285.3 103.6v26.9M53.5 133.8v39.6M105 133.6h9.2M109 120v10.5M112.4 136.6v4.8M127.6 133.8v39.6M154.7 133.6h17.9"/>
<path d="M156.5 136.6v4.8M193.8 120v10.5M245.2 136.6l-.4 8.3h-3M247.3 133.6h39.8M77.9 156.7v8.1M103.3 156.7v8.1M105 154.9h9.2M112.4 147.1v4.8M154.7 154.9h40.8M156.5 147.1v4.8M56.5 171.6h28.3M80.9 163.1h2.2"/>
<path d="M96.3 171.6h28.3M98 163.1h2.2M149.5 190.5h-3l-18.7 7.6M148.3 204.7l-42.2 6.1"/>
</g>
<g fill="#000" stroke="#000" stroke-width=".31">
<path d="M77.9 42.6l3-.5v1zM100.2 42.1l3.1 .5-3.1 .5zM112.4 46.6l.5 3.1h-1zM156.5 46.6l.5 3.1h-1zM60.6 76.8l3-.6v1.1zM111.9 64.9h1l-.5 3.1zM117.5 76.2l3 .6-3 .5zM156.5 73.2l.5 3h-1zM156 64.9h1l-.5 3.1zM180 78.7l2.8-1.3 .2 .9zM185.2 74.9l-1.3 2.8-.8-.6zM197.1 70.1h1l-.5 3.1z"/>
<path d="M235.7 75.8l.9 .6-2.2 2.2zM236.8 75l3.1-.3-2.8 1.3zM246.8 68.7l2.4-1.9 .5 .9zM285.3 68l.5 3h-1zM156.5 80.4l.5 3h-1zM197.6 80.4l.5 3h-1zM247 83.4l2.8-1.2 .2 1zM77.4 108l2.8-1.1-2.3 2zM109 100.8l.5 3h-1zM193.8 100.8l.5 3h-1zM108.5 130.5h1l-.5 3.1zM112.4 133.6l.5 3h-1z"/>
<path d="M156.5 133.6l.5 3h-1zM156 130.5h1l-.5 3.1zM193.3 130.5h1l-.5 3.1zM245.4 133.6l.3 3.1-.9-.1zM284.8 130.5h1l-.5 3.1zM111.9 151.9h1l-.5 3zM156 151.9h1l-.5 3zM53.5 171.6l3-.5v1zM77.9 163.1l3-.5v1zM100.2 162.6l3.1 .5-3.1 .5zM124.6 171.1l3 .5-3 .5zM124.9 199.2l2.7-1.6 .4 1z"/>
<path d="M103.1 211.3l3-.9 .1 .9z"/>
</g>
<!-- layer: Annotations -->
<path d="M218.6 105.4l42.3 36.4h3.1M281.8 140.8h3.1M283.4 140.8v3l-1.1-1.8M284.4 142l-1 1.8" fill="none" stroke="#000" stroke-width=".31"/>
<path d="M216.2 103.4l2.7 1.6-.7 .7z" fill="#000" stroke="#000" stroke-width=".31"/>
<g font-size="8.5">
<text x="287.3" y="219.5">UCF-6mm-U</text>
<text x="287.3" y="234.5">CutterHead_6mm</text>
</g>
<g font-size="4.8">
<text x="84.2" y="43.9">Ø.25in</text>
<text x="107.5" y="58.8">.21in</text>
<text x="151.6" y="58.8">.21in</text>
<text x="256.1" y="67.3">R.015in</text>
<text x="132.9" y="72.1">.0515in</text>
<text x="246.9" y="77">72°</text>
<text x="85.7" y="78.3">.59in</text>
<text x="166.5" y="79.4">72°</text>
<text x="190.3" y="78.3">.0709in</text>
<text x="261.5" y="81.4">R.015in</text>
<text x="279.3" y="102.3">.646in</text>
<text x="149.2" y="108.5">.5236in</text>
<text x="102.9" y="118.7">.323in</text>
<text x="187.7" y="118.7">.323in</text>
<text x="22.7" y="129.5">Ø.2362in</text>
<text x="266.3" y="143.8">Ø.1345</text>
<text x="286.3" y="143.8">1</text>
<text x="107.5" y="145.8">.21in</text>
<text x="151.6" y="145.8">.21in</text>
<text x="226.1" y="146.4">R.015in</text>
<text x="265" y="148.9">8-32 UNC - 2B</text>
<text x="84.2" y="164.3">Ø.25in</text>
<text x="85.7" y="173.1">.73in</text>
<text x="150.6" y="191.8">Ø.73in</text>
<text x="149.3" y="206">Ø.25in</text>
</g>
<g font-size="4.3">
<text x="289.3" y="261.2">B</text>
<text x="301.2" y="268.1">4:1</text>
<text x="386.8" y="268.1">1/1</text>
</g>
<g font-size="3.5">
<text x="287.3" y="210.1">PROJECT</text>
<text x="287.3" y="225.8">TITLE</text>
<text x="220.7" y="255.2">APPROVED</text>
<text x="286.7" y="254.5">SIZE</text>
<text x="306.1" y="254.5">CODE</text>
<text x="328.4" y="254.5">DWG NO</text>
<text x="406" y="254.5">REV</text>
<text x="220.7" y="261.5">CHECKED</text>
<text x="220.7" y="267.9">DRAWN</text>
<text x="242" y="267.9">Ed French</text>
<text x="268.9" y="267.9">9/25/2021</text>
<text x="287.5" y="267.9">SCALE</text>
<text x="322.1" y="267.9">WEIGHT</text>
<text x="372.9" y="267.9">SHEET</text>
</g>
</svg>
